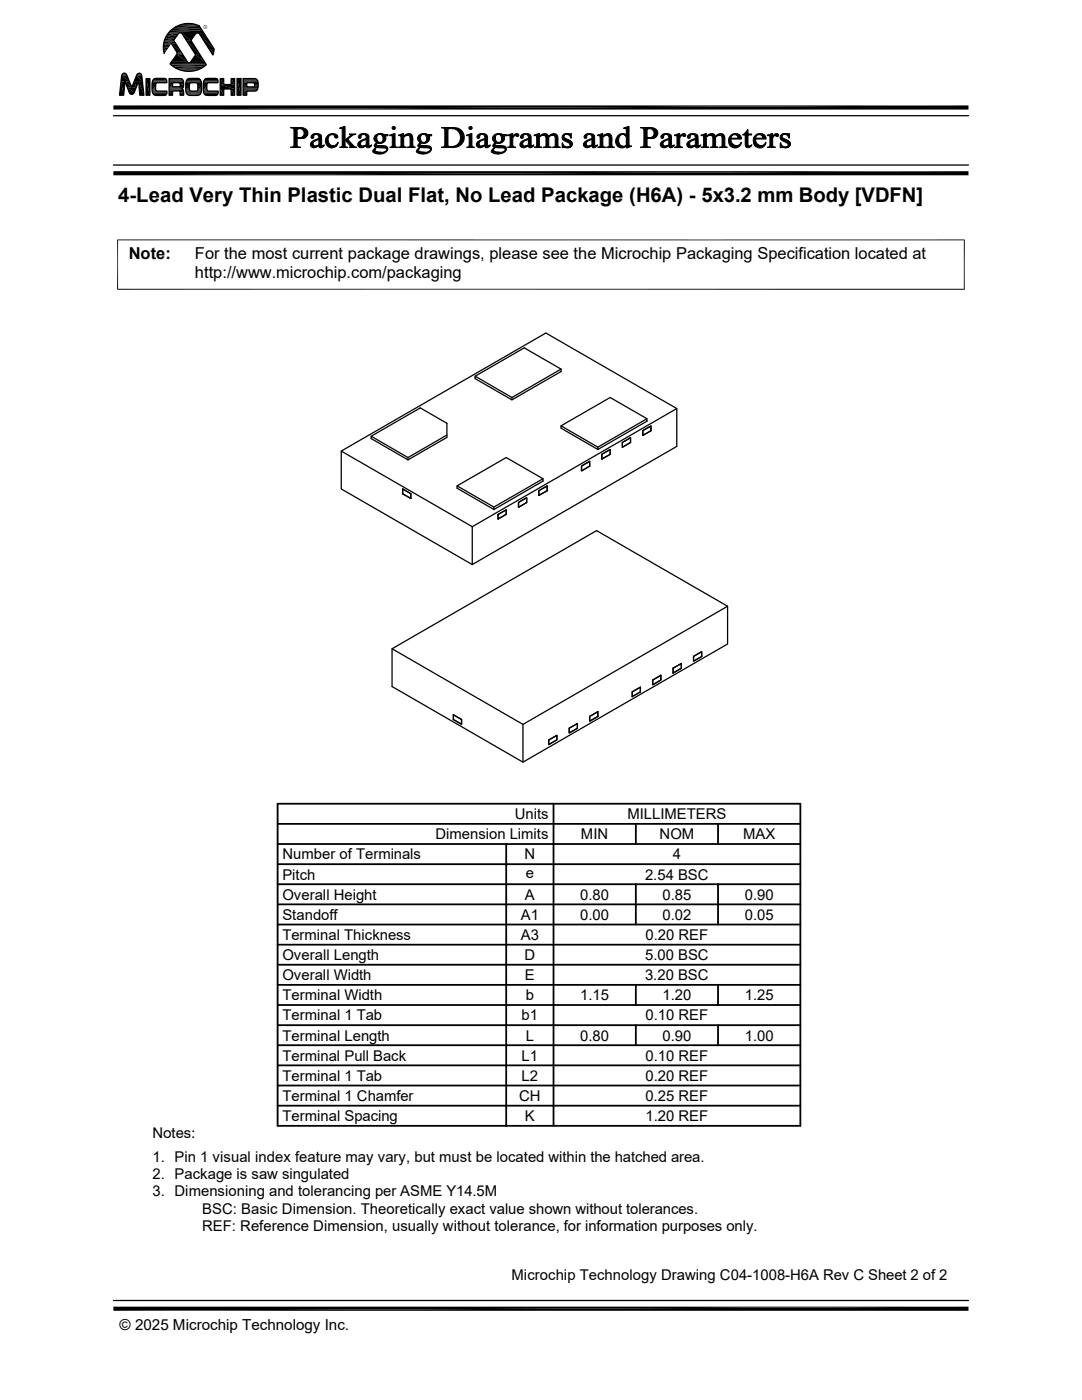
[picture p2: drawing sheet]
<svg xmlns="http://www.w3.org/2000/svg" width="216mm" height="279mm" viewBox="0 0 216 279" stroke-linecap="round" stroke-linejoin="round" font-family="sans-serif">
<g fill="none" stroke="#000" stroke-width=".25">
<path d="M24.4 14.8a.51 .51 0 0 1 .9 .2l1 2.4 1-2.4a.51 .51 0 0 1 .5-.4 .51 .51 0 0 1 .5 .4l.4 4h-.8l-.2-2.8-.9 2.3-.5 .3-.5-.3-.9-2.3-.2 2.8h-.8zM29.1 15.7h.8v3.3h-.8zM30.7 15.8l.4-.2h1.6a.6 .6 0 0 1 .6 .9l-2.1 .1-.1 .4 .1 1.1 2.1 .1v.5l-.3 .3h-1.7a.94 .94 0 0 1-1-1.2l.1-1.3zM33.7 15.7h2.3a.67 .67 0 0 1 .6 .8l-.1 1-.3 .2a.61 .61 0 0 1 .4 .7v.6h-.7l-.1-.8h-1.4v.8h-.7zM34.2 8.7l1.1 1.7v.3l-1.4 2a5.3 5.3 0 0 0 7.3 .2l-3.1-4.8 1-1.4 .2-.2 .3 .1 2.9 4.4 .2-1.2-2.9-4.7a4.9 4.9 0 0 0-5.3 .6 4.9 4.9 0 0 0-1.7 5M34.4 16.5h1.4l.1 .2v.5l-.1 .1h-1.4zM35 5.3h4.9M35.1 13.8h5.1M35.7 6.6l.4-.1 .2 .2 2.7 4.2-1.1 1.6h-.3l-.2-.2-2.8-4.3zM37.3 15.9l.6-.3h1.5a.95 .95 0 0 1 .8 1.2v1a.95 .95 0 0 1-1 1.3 2.26 2.26 0 0 1-1.8-.3 3.6 3.6 0 0 1-.1-2.9zM37.9 16.7l.3-.2 1.1 .1 .2 .4-.1 1-.2 .2-1.3-.1-.1-.4zM40.9 15.8l.4-.2 1.9 .1 .2 .1 .1 .4v.3h-1.8l-.3 .2-.1 .3v1l.3 .2h1.9l-.1 .7-.4 .2-1.7-.1a.99 .99 0 0 1-.7-1.2 2.82 2.82 0 0 1 .2-1.9z"/>
<path d="M43.9 15.7h.7v1.2h1.5v-1.2h.7v3.3h-.7v-1.2h-1.5v1.2h-.7zM47.3 15.7h.8v3.3h-.8zM47.3 15.7h.8M48.5 15.7h2.3a1.23 1.23 0 0 1 .7 1.7l-.3 .7-2 .1v.8h-.7zM49.2 16.5h1.5l.1 .6-.1 .2h-1.5zM22.6 32.9h170.7M22.6 23.1h170.7M94.8 75.1l9.8-5.7 7.4 4.3v.4l-9.8 5.7-7.4-4.2v-.5l7.4 4.2M112 73.7l-9.8 5.6v.5M74.1 87.1l9.8-5.7 5.3 3.1v2.8l-7.8 4.5-7.3-4.3v-.4l7.3 4.2v.5M80.3 97.6l1.7 .9v1M80.3 97.6v1l1.7 .9"/>
<path d="M89.2 86.8l-7.8 4.5M91.2 97l9.8-5.7 7.4 4.2v.5l-9.8 5.7-7.4-4.3zM91.2 97l7.4 4.2v.5M107.5 97.9l1.7-.9v.9l-1.7 1zM108.4 95.5l-9.8 5.7M112 85l9.8-5.7 7.3 4.3v.5l-9.8 5.6-7.3-4.3zM112 85l7.3 4.2v.5M116 93l1.7-.9v.9l-1.7 1zM121.8 90.7v-1l-1.7 1v.9M121.8 90.7l-1.7 .9M124.2 88.3l1.6-.9v.9l-1.6 1zM128.3 85.9l1.6-.9v1l-1.6 .9z"/>
<path d="M129.1 83.6l-9.8 5.6M135 81.5l-40.8 23.6v7.6l40.8-23.6v-7.6l-26.1-15-40.8 23.5M94.2 105.1l-26.1-15.1v7.6l26.1 15.1M101 102.6l-1.6 1v-.9M101 102.6v-.9l-1.6 1M103.5 100.3l1.6-1v1l-1.6 .9zM78.2 129.5l40.8-23.6 26.2 15.1v7.5l-40.8 23.6M126.2 138.1l1.6-1v1l-1.6 .9zM130.2 135.7l1.7-.9v.9l-1.7 1zM134.3 133.4l1.7-1v1l-1.7 .9zM138.4 131l1.6-1v1l-1.6 1zM145.2 121l-40.8 23.6v7.5l-26.2-15.1v-7.5l26.2 15.1"/>
<path d="M90.5 143.6l1.6 .9v-.9M92.1 143.6l-1.6-1v1M109.5 147.7l1.6-1v1l-1.6 .9zM113.6 145.3l1.6-.9v1l-1.6 .9zM117.7 143l1.6-1v1l-1.6 .9zM22.6 259.5h170.7"/>
</g>
<g fill="none" stroke="#000" stroke-width=".2">
<path d="M30.4 16.5h2.9M30.4 18.2h2.9M30.4 18.3h2.9M30.4 16.4h2.9M30.4 16.2h2.9M30.4 16.3h2.9M30.4 18.4h2.9M30.4 18.5h2.9M30.5 18.6h2.8M30.5 16.1h2.8M30.5 18.7h2.8M30.5 16h2.8"/>
<path d="M30.6 15.9h2.6M30.6 18.8h2.6M30.7 15.8h2.5M30.7 18.9h2.5M30.7 15.8h2.4M30.8 19h2.3M30.8 15.7h2.3M30.9 15.7h2.1M30.9 19h2.1M33.5 6.6h2.2M33.6 6.6h2.1M33.7 15.7h2.6"/>
<path d="M33.7 15.8h2.7M33.7 15.9h2.8M33.7 16h2.9M33.7 17.4h2.9M33.7 17.5h2.8M33.7 17.6h2.8M33.7 17.6h2.7M33.7 17.7h2.6M33.7 17.7h2.7M33.7 17.8h2.8M33.7 17.9h2.9M33.7 18h2.9"/>
<path d="M33.7 18.1h2.9M33.9 12.8h7.2M34 12.8h7.1M34 12.9h7.2M34.1 12.5h6.8M34.1 12.5h3.5M34.1 12.4h3.4M34.5 13.3h6.2M35.1 13.6h5.1M35.5 5.1h4.3M35.5 5h4.2M36 4.9h3.2"/>
<path d="M36.1 4.8h3M36.1 6.6h3.2M36.2 6.7h3M36.3 6.7h2.8M36.3 14.1h2.7M37.1 18.2h3.1M37.1 16.4h3.1M37.1 16.5h3.1M37.1 18.4h3.1M37.1 16.2h3M37.1 18.5h3M37.2 18.6h2.9"/>
<path d="M37.2 16h2.9M37.3 18.7h2.7M37.3 15.9h2.7M37.3 15.8h2.7M37.3 18.8h2.6M37.4 18.9h2.5M37.5 15.8h2.3M37.5 15.7h2.3M37.5 19h2.3M37.6 19h2M37.8 12.5h3.1M37.9 12.4h3"/>
<path d="M40.6 16.5h2.9M40.6 18.2h2.9M40.6 16.4h2.9M40.6 18.3h2.9M40.6 18.4h2.9M40.6 16.2h2.9M40.6 16.3h2.9M40.6 18.5h2.9M40.6 6.5l-7 .1M40.7 18.6h2.8M40.7 16.1h2.8M40.7 18.7h2.8"/>
<path d="M40.7 16h2.8M40.8 15.9h2.7M40.8 18.8h2.7M40.9 15.8h2.5M40.9 18.9h2.5M41 19h2.3M41 15.7h2.3M41.1 15.7h2.1M41.1 19h2.1M48.5 15.7h2.3M48.5 15.7h2.5M48.5 15.8h2.6"/>
<path d="M48.5 15.8h2.7M48.5 15.9h2.8M48.5 16h2.9M48.5 16.2h3M48.5 16.5h3M48.5 17.4h3M48.5 17.7h3M48.5 17.9h2.9M48.5 18h2.8M48.5 18.1h2.7M48.5 18.2h2.6M23.4 57.7h169.1"/>
<path d="M23.4 47.9h169.1M23.5 47.8v10M192.4 47.8v10"/>
</g>
<g fill="#000" stroke="#000" stroke-width=".2">
<path d="M67.8 25.6h.3zM93.1 27l.3 .1zM139.9 27l.2 .1z"/>
<path d="M58.6 25.7h1.1h-.4v1.7l1.6 .1-1.6 .1v1.4a.49 .49 0 0 0 .6 .3v.1h-1.9v-.1a.46 .46 0 0 0 .5 0 .46 .46 0 0 0 .2-.4z" fill-rule="evenodd"/>
<path d="M58 25.4h1.7a1.36 1.36 0 0 1 1.7 1.5l-.5 .6h-1.1a.89 .89 0 0 0 .9-.9 .89 .89 0 0 0-.9-.9h-1.2z" fill-rule="evenodd"/>
<path d="M59.3 27.6h1.4z" fill-rule="evenodd"/>
<path d="M62.3 26.9l.8-.1a.45 .45 0 0 0-.5 .7l-.4 .1a.48 .48 0 0 1 .1-.7z" fill-rule="evenodd"/>
<path d="M62 28.5a1.69 1.69 0 0 1 1.6-.7 1.07 1.07 0 0 0-1.1 1l.3 .3 .7 .1a.85 .85 0 0 1-.9 .3 .85 .85 0 0 1-.7-.7z" fill-rule="evenodd"/>
<path d="M62.4 26.8l.5-.1a.98 .98 0 0 1 1.3 1.1v1.2l.4 .2a.49 .49 0 0 1-.5 .3 .49 .49 0 0 1-.5-.4l-.2-.1 .2-.1v-1.1h-.5l.5-.3a.56 .56 0 0 0-.5-.7z" fill-rule="evenodd"/>
<path d="M62.9 29.2l.7-.1z" fill-rule="evenodd"/>
<path d="M64.3 29.1l.4-.2-.1 .3z" fill-rule="evenodd"/>
<path d="M65.6 26.9h.7a1.13 1.13 0 0 0-.8 1.1 1.13 1.13 0 0 0 1 1.1h.7a1.37 1.37 0 0 1-2.1-.2 1.37 1.37 0 0 1 .5-2z" fill-rule="evenodd"/>
<path d="M65.7 26.8l.5-.1a.92 .92 0 0 1 1.2 .7l-.5 .1-.3-.5z" fill-rule="evenodd"/>
<path d="M66.5 29.1l.4-.1 .6-.6-.3 .7z" fill-rule="evenodd"/>
<path d="M67.8 25.6l1.1-.4v3.9l.4 .3h-1.5l.3-.1 .2-.3v-3.2l-.1-.1z" fill-rule="evenodd"/>
<path d="M69.7 26.7h1.3l-.1 .1a2.42 2.42 0 0 0-1.5 1l1.1 1.3 .7 .3h-1.5l.2-.3-1-1.2 1-.8z" fill-rule="evenodd"/>
<path d="M71.8 26.9l.7-.1a.55 .55 0 0 0-.5 .8h-.4a.45 .45 0 0 1 .2-.7z" fill-rule="evenodd"/>
<path d="M71.5 28.5a1.69 1.69 0 0 1 1.6-.7l-.4 .2a.99 .99 0 0 0-.7 .9l.4 .3h.5a.86 .86 0 0 1-.9 .3 .86 .86 0 0 1-.6-.7z" fill-rule="evenodd"/>
<path d="M71.9 26.8l.2-.1a1.3 1.3 0 0 1 1.5 .5v1.8l.4 .2a.5 .5 0 0 1-.5 .3 .5 .5 0 0 1-.4-.4l-.2-.1 .2-.1v-1.1h-.5a.49 .49 0 0 0 .5-.5 .49 .49 0 0 0-.6-.5z" fill-rule="evenodd"/>
<path d="M72.4 29.2l.7-.1z" fill-rule="evenodd"/>
<path d="M73.8 29.1l.3-.2-.1 .3z" fill-rule="evenodd"/>
<path d="M74.6 29.7l.4-.3h.2a.47 .47 0 0 0-.2 .8l1 .2h-1.5a.43 .43 0 0 1 .1-.7z" fill-rule="evenodd"/>
<path d="M74.9 27a1.54 1.54 0 0 1 1.6-.2h-.7a.84 .84 0 0 0-.6 .8 .84 .84 0 0 0 .7 .8h.6l-1.1 .1-.3 .3a.99 .99 0 0 0 1 .3h.3a.73 .73 0 0 1 .9 .4 .73 .73 0 0 1-.4 .9 2.4 2.4 0 0 1-2.4 0h1.5a.86 .86 0 0 0 1.1-.7l-.3-.2-1.8-.1a.36 .36 0 0 1-.3-.2 .36 .36 0 0 1 .1-.4l.4-.3a.89 .89 0 0 1-.3-1.5z" fill-rule="evenodd"/>
<path d="M75.4 28.5h1z" fill-rule="evenodd"/>
<path d="M75.8 26.8l1.6 .1v.2h-.6a.85 .85 0 0 1-.3 1.3h-.6a.85 .85 0 0 0 .5-.8 .85 .85 0 0 0-.6-.8z" fill-rule="evenodd"/>
<path d="M77.8 27l.2 .1z" fill-rule="evenodd"/>
<path d="M77.8 27l1-.4v2.5l.5 .3h-1.5l.5-.3v-1.7l-.1-.3z" fill-rule="evenodd"/>
<path d="M79.5 27l.3 .1z" fill-rule="evenodd"/>
<path d="M79.5 27l1.1-.4v.6h-.6z" fill-rule="evenodd"/>
<path d="M80 27.2h.6l.2-.2h.5l-.7 .4v1.7l.5 .3h-1.6l.5-.4z" fill-rule="evenodd"/>
<path d="M80.8 27a.87 .87 0 0 1 .9-.3 .87 .87 0 0 1 .7 .7v1.5l.1 .4 .3 .1h-1.5v-.1a.4 .4 0 0 0 .4-.1 .4 .4 0 0 0 .1-.4v-1.1a.54 .54 0 0 0-.5-.7z" fill-rule="evenodd"/>
<path d="M83.3 29.7l.4-.3h.2l-.4 .5a.99 .99 0 0 0 1.2 .5h-1.5a.44 .44 0 0 1 .1-.7z" fill-rule="evenodd"/>
<path d="M83.6 27a1.54 1.54 0 0 1 1.6-.2h-.7a.85 .85 0 0 0-.6 .8 .85 .85 0 0 0 .7 .8h.6l-1.1 .1-.3 .3a.96 .96 0 0 0 1.1 .3 .87 .87 0 0 1 1.2 .8 2.12 2.12 0 0 1-2.9 .5 4.4 4.4 0 0 0 2.5-.2l.2-.5-.3-.1-1.5-.1a.51 .51 0 0 1-.7-.3 .51 .51 0 0 1 .4-.7h.1a.88 .88 0 0 1-.3-1.5z" fill-rule="evenodd"/>
<path d="M84.1 28.5h1z" fill-rule="evenodd"/>
<path d="M84.5 26.8l1.6 .1v.2h-.6a.82 .82 0 0 1-.3 1.3h-.6a.85 .85 0 0 0 .5-.8 .85 .85 0 0 0-.6-.8z" fill-rule="evenodd"/>
<path d="M88.1 25.4l2.5 .1 .9 .1-2.1 .1v3.4l2 .2-1 .1h-2.3v-.1h.4l.2-.3 .1-2.9a.49 .49 0 0 0-.2-.5 .49 .49 0 0 0-.5-.1z" fill-rule="evenodd"/>
<path d="M90.1 25.7l1.4-.1a1.95 1.95 0 0 1 1.2 1.9 1.95 1.95 0 0 1-1.3 1.8l-1.3-.1a1.79 1.79 0 0 0 1.8-1.8 1.79 1.79 0 0 0-1.8-1.7z" fill-rule="evenodd"/>
<path d="M93.1 27l1.1-.4v2.2a.39 .39 0 0 0 .4 .5v.1h-1.4v-.1a.39 .39 0 0 0 .4-.5v-1.5l-.1-.2z" fill-rule="evenodd"/>
<path d="M95.4 26.9l.8-.1-.2 .1a.48 .48 0 0 0-.3 .6l-.4 .1a.46 .46 0 0 1 .1-.7z" fill-rule="evenodd"/>
<path d="M95.2 28.5a1.67 1.67 0 0 1 1.5-.7l-.3 .2a.67 .67 0 0 0-.7 .3 .67 .67 0 0 0 0 .7l.9 .2a.85 .85 0 0 1-.9 .3 .85 .85 0 0 1-.7-.7z" fill-rule="evenodd"/>
<path d="M95.5 26.8h.2a1.34 1.34 0 0 1 1.5 .4l.1 1.9 .4 .1-.6 .3-.2-.1-.2-.3-.2-.1 .2-.1v-1.1h-.4l.4-.3a.55 .55 0 0 0-.5-.7z" fill-rule="evenodd"/>
<path d="M96.1 29.2l.6-.1z" fill-rule="evenodd"/>
<path d="M97.5 29.1l.3-.2-.1 .3z" fill-rule="evenodd"/>
<path d="M98.3 29.8l.3-.4h.2a.5 .5 0 0 0-.3 .7 .5 .5 0 0 0 .7 .3h.5h-1.6l-.1-.2z" fill-rule="evenodd"/>
<path d="M98.6 27a1.56 1.56 0 0 1 1.5-.2h-.7a.84 .84 0 0 0-.6 .8 .84 .84 0 0 0 .6 .8h.7l-1.1 .1-.2 .3a.95 .95 0 0 0 1 .3 .87 .87 0 0 1 1.2 .8 2.12 2.12 0 0 1-2.9 .5 4.5 4.5 0 0 0 2.5-.2l.2-.5-.3-.1-1.4-.1a.51 .51 0 0 1-.8-.3 .51 .51 0 0 1 .5-.7 .89 .89 0 0 1-.2-1.5z" fill-rule="evenodd"/>
<path d="M99 28.5h1z" fill-rule="evenodd"/>
<path d="M99.4 26.8l1.7 .1-.1 .2h-.5a.83 .83 0 0 1-.4 1.3h-.6a.85 .85 0 0 0 .6-.8 .85 .85 0 0 0-.7-.8z" fill-rule="evenodd"/>
<path d="M101.3 27l.2 .1z" fill-rule="evenodd"/>
<path d="M101.3 27l1-.4v.7h.2l-.2 .2 .1 1.6 .5 .3h-1.6l.5-.3v-1.3l-.1-.7z" fill-rule="evenodd"/>
<path d="M102.5 27l.3 .1-.5 .2z" fill-rule="evenodd"/>
<path d="M102.6 26.9a.47 .47 0 0 1 .5-.3 .47 .47 0 0 1 .4 .5 .51 .51 0 0 1-.7 0l-.3-.1z" fill-rule="evenodd"/>
<path d="M104.1 26.9l.8-.1-.2 .1a.48 .48 0 0 0-.3 .6l-.4 .1a.46 .46 0 0 1 .1-.7z" fill-rule="evenodd"/>
<path d="M103.9 28.5a1.67 1.67 0 0 1 1.5-.7l-.3 .2a.67 .67 0 0 0-.7 .3 .67 .67 0 0 0 0 .7l.9 .2a.85 .85 0 0 1-.9 .3 .85 .85 0 0 1-.7-.7z" fill-rule="evenodd"/>
<path d="M104.2 26.8l.3-.1a1.13 1.13 0 0 1 1.5 .7v1.6l.4 .2-.6 .3-.2-.1-.2-.3-.2-.1 .2-.1v-1.1h-.4l.4-.3a.55 .55 0 0 0-.5-.7z" fill-rule="evenodd"/>
<path d="M104.8 29.2l.6-.1z" fill-rule="evenodd"/>
<path d="M106.2 29.1l.3-.2-.1 .3z" fill-rule="evenodd"/>
<path d="M106.6 27l.2 .1z" fill-rule="evenodd"/>
<path d="M106.6 27l1-.4v.6l-.5 .1-.1-.2z" fill-rule="evenodd"/>
<path d="M107.1 27.3l.5-.1 .3-.2h.5l-.8 .4 .1 1.7 .4 .3h-1.5l.5-.3z" fill-rule="evenodd"/>
<path d="M108 26.9a.88 .88 0 0 1 1.5 .3l.1 .1-.1 .1v1.7l.5 .3h-1.6l.5-.3v-1.4a.54 .54 0 0 0-.4-.7h-.6z" fill-rule="evenodd"/>
<path d="M109.5 27.2l.3-.3 .5 .1z" fill-rule="evenodd"/>
<path d="M109.8 26.9a.88 .88 0 0 1 1-.2 .88 .88 0 0 1 .5 .9l.1 1.5 .4 .3h-1.5l.5-.3v-1.4a.53 .53 0 0 0-.5-.7z" fill-rule="evenodd"/>
<path d="M112.2 28.5a1.44 1.44 0 0 0 1.6 .9l-1.6 .1z" fill-rule="evenodd"/>
<path d="M112.4 26.9l.7-.1a.4 .4 0 0 0-.5 .3 .4 .4 0 0 0 .2 .5l1 .5a.72 .72 0 0 1 .4 .6 .72 .72 0 0 1-.4 .7h-.6a.46 .46 0 0 0 .6-.4 .46 .46 0 0 0-.5-.6h-.1a.97 .97 0 0 1-.8-1.5z" fill-rule="evenodd"/>
<path d="M112.5 26.8l.6-.2 .6 .2z" fill-rule="evenodd"/>
<path d="M112.4 29.4h1.4l-.5 .1z" fill-rule="evenodd"/>
<path d="M112.5 26.8l1.5-.2v1l-.2-.2a.73 .73 0 0 0-.7-.6z" fill-rule="evenodd"/>
<path d="M116.8 26.9l.7-.1-.1 .1a.48 .48 0 0 0-.3 .6l-.3 .1-.3-.1z" fill-rule="evenodd"/>
<path d="M116.5 28.5a1.66 1.66 0 0 1 1.6-.7 1.18 1.18 0 0 0-1.1 1.1l.5 .3h.4a.85 .85 0 0 1-.8 .3 .85 .85 0 0 1-.7-.7z" fill-rule="evenodd"/>
<path d="M116.9 26.8l.2-.1a1.13 1.13 0 0 1 1.6 .7v1.6l.4 .2-.3 .2h-.5l-.2-.3-.2-.1 .2-.1v-1.1h-.5a.5 .5 0 0 0 .6-.5 .5 .5 0 0 0-.7-.5z" fill-rule="evenodd"/>
<path d="M117.5 29.2l.6-.1z" fill-rule="evenodd"/>
<path d="M118.8 29.1l.4-.2-.1 .3z" fill-rule="evenodd"/>
<path d="M119.2 27l.3 .1z" fill-rule="evenodd"/>
<path d="M119.2 27l1.1-.4v.6h-.6v-.1z" fill-rule="evenodd"/>
<path d="M119.7 27.2h.6l.2-.2h.6l-.8 .4v1.4a.4 .4 0 0 0 .1 .4 .4 .4 0 0 0 .4 .1v.1h-1.5v-.1a.39 .39 0 0 0 .5-.5z" fill-rule="evenodd"/>
<path d="M120.5 27a.88 .88 0 0 1 .9-.3 .88 .88 0 0 1 .7 .7v1.5l.1 .4 .4 .1h-1.5v-.1a.39 .39 0 0 0 .4-.1 .39 .39 0 0 0 .1-.4l-.1-1.5-.4-.3z" fill-rule="evenodd"/>
<path d="M123.2 27.2l.4-.4h.7a1.24 1.24 0 0 0-.9 1.3 1.24 1.24 0 0 0 1 1.1h-1.1a1.47 1.47 0 0 1-.1-2z" fill-rule="evenodd"/>
<path d="M123.6 26.8l.7-.2 .7 .3z" fill-rule="evenodd"/>
<path d="M124.5 25.6h.2z" fill-rule="evenodd"/>
<path d="M124.5 25.6l1-.4v3.5l.3 .4h-.8a1.22 1.22 0 0 1-1.7 .1h1.1l.6-.3-.1-1.5-.3-.5h.4v-1l-.1-.2z" fill-rule="evenodd"/>
<path d="M125 29.1h1v.1l-1 .3z" fill-rule="evenodd"/>
<path d="M128.4 25.7h1.1h-.4v1.7l1.6 .1-1.6 .1v1.4a.48 .48 0 0 0 .7 .3v.1h-2v-.1a.47 .47 0 0 0 .7-.4z" fill-rule="evenodd"/>
<path d="M127.8 25.4h1.7a1.34 1.34 0 0 1 1.7 1.5l-.5 .6h-1a.89 .89 0 0 0 .8-.9 .89 .89 0 0 0-.8-.9h-1.3z" fill-rule="evenodd"/>
<path d="M129.1 27.6h1.4z" fill-rule="evenodd"/>
<path d="M132.2 26.9l.7-.1a.55 .55 0 0 0-.5 .8h-.4a.45 .45 0 0 1 .2-.7z" fill-rule="evenodd"/>
<path d="M131.9 28.5a1.71 1.71 0 0 1 1.6-.7 1.03 1.03 0 0 0-1.1 1.1l.3 .2 .6 .1a.86 .86 0 0 1-.9 .3 .86 .86 0 0 1-.7-.7z" fill-rule="evenodd"/>
<path d="M132.2 26.8l.5-.1a.96 .96 0 0 1 1.3 1.1v1.2l.4 .2a.48 .48 0 0 1-.5 .3 .48 .48 0 0 1-.4-.4l-.3-.1 .3-.1v-1.1h-.5a.48 .48 0 0 0 .5-.4 .48 .48 0 0 0-.4-.5z" fill-rule="evenodd"/>
<path d="M132.8 29.2l.7-.1z" fill-rule="evenodd"/>
<path d="M134.2 29.1l.3-.2-.1 .3z" fill-rule="evenodd"/>
<path d="M134.6 27l.2 .1z" fill-rule="evenodd"/>
<path d="M134.6 27l1-.4v.7h.2l-.2 .2v1.5l.2 .3 .4 .1h-1.6l.5-.4v-1.7l-.1-.2z" fill-rule="evenodd"/>
<path d="M135.8 27l.3 .1-.5 .2z" fill-rule="evenodd"/>
<path d="M136 26.8h.1a.36 .36 0 0 1 .6-.1 .36 .36 0 0 1-.2 .6l-.7-.3z" fill-rule="evenodd"/>
<path d="M137.3 27l.2-.2h.7a.45 .45 0 0 0-.5 .7 .32 .32 0 0 1-.5 0 .32 .32 0 0 1 .1-.5z" fill-rule="evenodd"/>
<path d="M137.2 28.5a1.7 1.7 0 0 1 1.5-.7 1.08 1.08 0 0 0-1.1 1l.4 .3 .6 .1a.86 .86 0 0 1-.9 .3 .86 .86 0 0 1-.7-.7z" fill-rule="evenodd"/>
<path d="M137.5 26.8l.5-.1a.98 .98 0 0 1 1.3 1.1v1.2l.4 .2a.49 .49 0 0 1-.5 .3 .49 .49 0 0 1-.5-.4l-.2-.1 .2-.1v-1.1h-.4l.4-.3a.56 .56 0 0 0-.5-.7z" fill-rule="evenodd"/>
<path d="M138.1 29.2l.6-.1z" fill-rule="evenodd"/>
<path d="M139.4 29.1l.4-.2-.1 .3z" fill-rule="evenodd"/>
<path d="M139.9 27l1-.4v.6l-.5 .1-.1-.2z" fill-rule="evenodd"/>
<path d="M140.4 27.3l.5-.1 .3-.2h.5l-.8 .4 .1 1.7 .4 .3h-1.5l.5-.3z" fill-rule="evenodd"/>
<path d="M141.2 27a.9 .9 0 0 1 1.6 .2l.1 .1-.1 .1v1.7l.5 .3h-1.5l.1-.1a.37 .37 0 0 0 .3-.5v-1.5l-.4-.3z" fill-rule="evenodd"/>
<path d="M142.9 27.1l.2-.2 .5 .1-.7 .3-.1-.1z" fill-rule="evenodd"/>
<path d="M143.1 26.9h.1a.87 .87 0 0 1 1.4 .5l.1 1.7 .4 .3h-1.5l.5-.3v-1.6a.46 .46 0 0 0-.5-.5z" fill-rule="evenodd"/>
<path d="M145.8 27.1l.3-.3 .5 .1a.76 .76 0 0 0-.7 .7h-.5z" fill-rule="evenodd"/>
<path d="M146.1 26.8l.2-.1a1.26 1.26 0 0 1 1.7 1h-2.1v.2a1.13 1.13 0 0 0 1.1 1.1l-1.3 .1-.3-.7v-.7l.5-.1h1.4l-.1-.2a.62 .62 0 0 0-.6-.5z" fill-rule="evenodd"/>
<path d="M145.7 29.1l1.3-.1a.88 .88 0 0 0 .8-.6l.2 .1a1.29 1.29 0 0 1-1 1 1.29 1.29 0 0 1-1.3-.4z" fill-rule="evenodd"/>
<path d="M149.1 25.8h.1v.9h.8v.2h-.8v2l.3 .2-.7 .1-.1-2.3h-.5v-.1l.6-.3z" fill-rule="evenodd"/>
<path d="M148.8 29.2l.9-.1 .4-.2-.1 .1a.7 .7 0 0 1-1.2 .2z" fill-rule="evenodd"/>
<path d="M150.7 27.1l.3-.3 .5 .1a.75 .75 0 0 0-.7 .7h-.4z" fill-rule="evenodd"/>
<path d="M151 26.8a1.25 1.25 0 0 1 1.9 .9h-2.1v.2a1.12 1.12 0 0 0 1.1 1.1l-1.3 .1-.3-.7v-.7l.5-.1h1.4v-.2a.65 .65 0 0 0-.7-.5z" fill-rule="evenodd"/>
<path d="M150.6 29.1l1.3-.1a.87 .87 0 0 0 .9-.6l.1 .1a1.28 1.28 0 0 1-1 1 1.28 1.28 0 0 1-1.3-.4z" fill-rule="evenodd"/>
<path d="M153.1 27l.3 .1z" fill-rule="evenodd"/>
<path d="M153.1 27l1.1-.4v.7h.1l-.1 .2v1.5l.1 .2 .4 .2h-1.6l.5-.3v-1.6l-.1-.4z" fill-rule="evenodd"/>
<path d="M154.3 27l.3 .1-.4 .2z" fill-rule="evenodd"/>
<path d="M154.5 26.8h.1a.36 .36 0 0 1 .6-.1 .36 .36 0 0 1-.1 .6l-.8-.3z" fill-rule="evenodd"/>
<path d="M155.7 28.5a1.44 1.44 0 0 0 1.6 .9l-1.6 .1z" fill-rule="evenodd"/>
<path d="M155.9 26.9l.7-.1a.4 .4 0 0 0-.5 .3 .4 .4 0 0 0 .2 .5l1 .5a.72 .72 0 0 1 .4 .6 .72 .72 0 0 1-.4 .7h-.6a.47 .47 0 0 0 .6-.5 .47 .47 0 0 0-.5-.5h-.1a.96 .96 0 0 1-.8-1.5z" fill-rule="evenodd"/>
<path d="M156 26.8l.6-.2 .6 .2z" fill-rule="evenodd"/>
<path d="M155.9 29.4h1.4l-.5 .1z" fill-rule="evenodd"/>
<path d="M156 26.8l1.5-.2v1l-.1-.2a.98 .98 0 0 0-1.4-.6z" fill-rule="evenodd"/>
<circle cx="78.6" cy="25.6" r=".32"/>
<circle cx="93.9" cy="25.6" r=".32"/>
</g>
<g fill="#000">
<path d="M24.2 16.2l.7 .1zM24.2 16.3l.5 2.7h-.8zM24.2 16.3h.7l-.2 2.7zM24.3 15.1l1.5 1.1h-1.6zM24.3 15.1h1.1l.4 1.1zM24.3 14.9l1 .1zM24.3 15l1.1 .1h-1.1zM24.3 15h1l.1 .1zM24.4 14.8l.9 .1h-1zM24.4 14.8h.8l.1 .1zM24.4 14.8h.8zM24.4 14.8l.2-.1 .6 .1z"/>
<path d="M24.6 14.7l.6 .1zM24.6 14.7h.4zM24.6 14.6l.4 .1zM24.6 14.6h.4zM24.9 16.2l.9 .1zM25 16.3l1.3 1.1h-.9zM25 16.3h.8l.5 1.1zM25.4 17.4l1.4 1.1h-1zM25.4 17.4h1.8l-.4 1.1zM25.8 18.5h1zM25.8 18.5l.9 .1h-.8zM25.8 18.5h1l-.1 .1z"/>
<path d="M25.9 18.6h.8zM25.9 18.6l.6 .2zM25.9 18.6h.8l-.2 .2zM26.1 18.8h.4zM26.1 18.8h.3zM26.2 18.8h.2zM26.8 16.2l.4 1.2h-.9zM26.8 16.2h.9l-.5 1.2zM27.2 15l1.2 1.2h-1.6zM27.2 15h1.1l.1 1.2zM27.3 15h1zM27.3 14.9l1 .1z"/>
<path d="M27.4 14.8l.8 .1h-.9zM27.4 14.8h.8v.1zM27.4 14.8h.8zM27.4 14.8l.2-.1 .6 .1zM27.6 14.7l.6 .1zM27.6 14.7h.4zM27.6 14.6l.4 .1zM27.7 16.2l1 2.8h-.8zM27.7 16.2h.7l.3 2.8zM27.6 14.6h.4zM29.1 15.7l.8 3.3h-.8zM29.1 15.7h.8v3.3z"/>
<path d="M30.3 16.7l.8 .1zM30.3 16.7h.8zM30.3 16.8h.8zM30.3 16.8l.8 .2h-.8zM30.3 16.8h.8v.2zM30.3 17l.8 .7h-.8zM30.3 17h.8v.7zM30.3 17.7l.8 .1h-.8zM30.3 17.7h.8v.1zM30.3 17.8h.8zM30.3 17.8l.8 .1zM30.3 17.9l.8 .1z"/>
<path d="M30.3 18l.8 .1zM30.4 16.5h1zM30.4 16.5h1.1zM30.4 16.5l.9 .1zM30.4 16.6h.8zM30.4 16.6h.9zM30.4 16.6l.8 .1zM30.4 16.7h.7zM30.4 16.7h.8zM30.4 18.1h.8zM30.4 18.1l.9 .1zM30.4 18.2h1z"/>
<path d="M31 19h1.8zM31 19h2zM31 15.7h2zM31.1 15.7h1.9zM31.1 19l1.7 .1zM31.1 19h1.7zM31.1 19.1h1.4zM31.1 19.1h1.7zM31.1 15.7h1.8zM31.1 15.6l1.8 .1zM32.6 9.5l.6 .6h-.6zM32.6 9.5h1l-.4 .6z"/>
<path d="M32.6 8.9l1 .6h-1zM32.6 8.9h1.5l-.5 .6zM32.6 10.1l.2 .6zM32.6 10.1h.6l-.4 .6zM32.7 8.7l1.4 .2h-1.5zM32.7 8.7h1.5l-.1 .2zM32.8 8h1.8l.2 .3zM33 7.7l1.6 .3h-1.8zM33 7.7h1.9l-.3 .3zM33.2 7.1l1.7 .6h-1.9zM33.2 7.1h2.1l-.4 .6zM33.7 16.5l.7 .8h-.7z"/>
<path d="M33.7 16.5h.7v.8zM33.7 18.2l.7 .8h-.7zM33.7 18.2h.7v.8zM34.2 8.7l1.9 1.7h-.8zM34.2 8.7h.9l1 1.7zM35.3 10.4l.9 .1h-.9zM35.3 10.4h.8l.1 .1zM35.3 10.9l2.1 1.4h-3.2zM35.3 10.9h1.1l1 1.4zM35.3 10.5l1 .2h-1zM35.3 10.5h.9l.1 .2zM35.3 10.7l1.1 .2h-1.1z"/>
<path d="M35.3 10.7h1l.1 .2zM35.7 16.5h.9zM35.7 18.2h.9zM35.8 16.5h.8zM35.7 17.3h.9zM35.8 17.3h.8zM35.8 18.2h.8zM35.8 16.5l.8 .1zM35.8 16.6h.8zM35.9 17.3h.7zM35.9 18.2l.7 .1zM35.9 16.6h.7z"/>
<path d="M35.9 18.3l.7 .1zM35.9 16.6l.7 .1zM35.9 17.2l.7 .1zM35.9 18.4h.7zM35.9 18.4l.7 .1zM35.9 16.7h.7zM35.9 16.7l.7 .1zM35.9 17.1l.7 .1zM35.9 17.2h.7zM35.9 18.5l.7 .5h-.7zM35.9 18.5h.7v.5zM36 16.8h.6z"/>
<path d="M36 16.8l.6 .2h-.6zM36 16.8h.6v.2zM36 17l.6 .1zM36 17.1h.6zM35.9 17.1h.7zM36.3 6.7l1.8 1.4h-.9zM36.3 6.7h2.8l-1 1.4zM36.3 14.1l2 .1zM36.7 4.8h1.9zM37 14.2h1.3zM37.1 16.8h.7zM37.1 16.8l.7 .2h-.7z"/>
<path d="M37.1 16.8h.7v.2zM37.1 17l.7 .7h-.7zM37.1 17h.7v.7zM37.1 17.7l.7 .1h-.7zM37.1 17.7h.7v.1zM37.1 17.8h.7zM37.1 17.8l.7 .1zM37.1 17.9l.7 .1zM37.1 16.6h.9zM37.1 16.6h.8zM37.1 16.6l.8 .1zM37.1 16.7h.7z"/>
<path d="M37.1 16.7h.8zM37.1 16.7l.7 .1zM37.1 18l.8 .1zM37.1 18.1h.8zM37.1 18.1h.9zM37.1 18.1l.9 .1zM37.1 18.2h1zM37.1 16.5h1zM37.1 16.5h1.1zM37.2 8.1l2.7 2.8h-.9zM37.2 8.1h.9l1.8 2.8zM36.7 4.8h1.8z"/>
<path d="M37.3 4.7l1.2 .1zM37.3 4.7h.7zM37.6 19h1.9zM37.7 15.7h1.9zM37.8 19l1.4 .1zM37.8 19h1.7zM37.9 15.6l1.7 .1zM39 10.9l1.8 1.5h-2.8zM39 10.9h.9l.9 1.5zM39.1 16.5h1.1zM39.2 16.5l1 .1zM39.2 16.6h1z"/>
<path d="M39.2 18.2h1zM39.3 18.2h.9zM39.3 16.6h.9zM39.3 18.1l.9 .1zM39.3 6.5h1.3zM39.3 16.6l.9 .1zM39.3 18.1h.9zM39.4 16.7h.8zM39.4 18.1h.8zM39.4 16.7l.8 .1zM39.4 16.8h.8zM39.4 18l.8 .1z"/>
<path d="M39.5 16.8l.7 .2h-.7zM39.5 16.8h.7v.2zM39.5 17.8h.7zM39.5 17.8l.7 .1zM39.5 17.9l.7 .1zM39.5 17.9h.7zM39.5 17l.7 .7h-.7zM39.5 17h.7v.7zM39.5 17.7l.7 .1h-.7zM39.5 17.7h.7v.1zM39.5 6.5l1.2 .1zM39.6 6.6l1.2 .1h-1z"/>
<path d="M39.6 6.6h1.1l.1 .1zM39.8 6.7l2.9 3.1h-1zM39.8 6.7h1l1.9 3.1zM40.6 16.6l.8 .1zM40.6 16.6h.8zM40.6 16.7h.7zM40.6 16.7h.8zM40.6 16.7l.7 .1zM40.6 16.8h.7zM40.6 16.8l.7 .2h-.7zM40.6 16.8h.7v.2zM40.6 17l.7 .7h-.7z"/>
<path d="M40.6 17h.7v.7zM40.6 17.7l.7 .1h-.7zM40.6 17.7h.7v.1zM40.6 17.8h.7zM40.6 17.8l.7 .1zM40.6 17.9l.7 .1zM40.6 18l.8 .1zM40.6 18.1h.8zM40.6 16.5h1zM40.6 16.5h1.1zM40.6 16.5l.9 .1zM40.6 16.6h.9z"/>
<path d="M40.6 18.1l.9 .1zM40.6 18.2h1zM40.6 5.4v.1zM40.6 5.2v.2zM40.6 5.5l.1 .2zM40.7 5.3l-.1 .1zM40.7 5.5v.2zM40.7 5.1l-.1 .1zM40.7 5.7l.1 .1zM40.6 5.2h.1zM40.7 5.6l.1 .2zM40.7 5.1h.2z"/>
<path d="M40.9 5.7l.1 .1zM40.8 5l.2 .1zM41 5.7l.1 .1zM41 5l.1 .1zM41.1 5.7h.1zM41.1 5l.1 .2zM41.3 5.5l-.1 .1zM41.2 15.7h2zM41.2 19h1.8zM41.2 19h2zM41.2 5.6l.1-.1zM41.2 5.1l.1 .2z"/>
<path d="M41.3 5.4v.1zM41.3 15.7h1.9zM41.3 19l1.7 .1zM41.3 19h1.7zM41.3 5.3v.1zM41.3 19.1h1.4zM41.3 19.1h1.7zM41.2 5.1l.1 .1zM41.4 5.4l-.1 .1zM41.3 15.7h1.8zM41.3 15.6l1.8 .1zM41.3 5.2l.1 .2z"/>
<path d="M41.7 9.8l1 .6h-.6zM41.7 9.8h1v.6zM42.1 10.4l.4 .5zM42.1 10.4h.6l-.2 .5zM43.9 15.7l.7 1.2h-.7zM43.9 15.7h.7v1.2zM43.9 16.9l2.9 .9h-2.9zM43.9 16.9h2.9v.9zM43.9 17.8l.7 1.2h-.7zM43.9 17.8h.7v1.2zM46.1 15.7l.7 1.2h-.7zM46.1 15.7h.7v1.2z"/>
<path d="M46.1 17.8l.7 1.2h-.7zM46.1 17.8h.7v1.2zM47.3 15.7l.8 3.3h-.8zM47.3 15.7h.8v3.3zM48.5 16.5l.7 .8h-.7zM48.5 16.5h.7v.8zM48.5 18.2l.7 .8h-.7zM48.5 18.2h.7v.8zM50.5 16.5h1zM50.6 16.5h.9zM50.7 16.5l.8 .1zM50.6 17.3h.9z"/>
<path d="M50.7 17.3h.8zM50.7 16.6h.8zM50.7 16.6l.8 .1zM50.8 17.2l.7 .1zM50.8 17.2h.7zM50.8 16.7h.7zM50.8 16.7l.7 .1h-.7zM50.8 16.7h.7v.1zM50.8 16.8l.7 .3h-.7zM50.8 16.8h.7v.3zM50.8 17.1h.7zM50.8 17.1l.7 .1z"/>
<path d="M22.6 34.2h170.7l-170.7 .8zM22.6 35l170.7-.8v.8zM22.6 21h170.7l-170.7 .9zM22.6 21.9l170.7-.9v.9zM22.6 260.8h170.7l-170.7 .8zM22.6 261.6l170.7-.8v.8z"/>
</g>
<path d="M34.1 13.1h7.1M34.5 5.6h5.6" fill="none" stroke="#000" stroke-width=".34"/>
<path d="M34 5.9h6.4" fill="none" stroke="#000" stroke-width=".4"/>
<path d="M33.7 6.3h6.9" fill="none" stroke="#000" stroke-width=".38"/>
<path d="M33.2 6.9h2.4" fill="none" stroke="#000" stroke-width=".44"/>
<path d="M32.7 8.2h2.1M33.9 12.6h7.2M48.5 17.5h3" fill="none" stroke="#000" stroke-width=".23"/>
<path d="M32.7 8.5h2.4" fill="none" stroke="#000" stroke-width=".42"/>
<path d="M34.6 13.5h6.1" fill="none" stroke="#000" stroke-width=".32"/>
<path d="M33.7 16.2h2.9M33.7 16.4h2.9M35.7 14h3.9M48.5 16.3h3" fill="none" stroke="#000" stroke-width=".21"/>
<g fill="none" stroke="#000" stroke-width=".36">
<path d="M55.4 176.5h104.3M55.4 172.5h104.3M55.4 168.4h104.3M55.4 164.4h104.3M55.4 160.4h104.3v64.3h-104.3zM101 168.4v56.3M110.4 160.4v64.3M126.9 164.4v4M126.9 176.5v8M143.3 164.4v4M143.3 176.5v8M55.4 180.5h104.3"/>
<path d="M55.4 192.5h104.3M55.4 188.5h104.3M55.4 184.5h104.3M55.4 196.6h104.3M126.9 196.6v4M143.3 196.6v4M55.4 200.6h104.3M55.4 208.6h104.3M55.4 204.6h104.3M55.4 216.6h104.3M55.4 212.6h104.3M126.9 204.6v4"/>
<path d="M143.3 204.6v4M55.4 220.7h104.3"/>
</g>
<text font-size="4" x="23.6" y="40.3">4-Lead Very Thin Plastic Dual Flat, No Lead Package (H6A) - 5x3.2 mm Body [VDFN]</text>
<g font-size="3.3">
<text x="25.7" y="51.8">Note:</text>
<text x="38.9" y="51.8">For the most current package drawings, please see the Microchip Packaging Specification located at</text>
<text x="38.9" y="55.6">http://www.microchip.com/packaging</text>
</g>
<g font-size="3">
<text x="86.9" y="167.5">Dimension Limits</text>
<text x="102.7" y="163.5">Units</text>
<text x="115.9" y="167.5">MIN</text>
<text x="125.2" y="163.5">MILLIMETERS</text>
<text x="131.6" y="167.5">NOM</text>
<text x="148.3" y="167.5">MAX</text>
<text x="56.3" y="171.5">Number of Terminals</text>
<text x="104.6" y="171.5">N</text>
<text x="134.3" y="171.5">4</text>
<text x="56.3" y="179.5">Overall Height</text>
<text x="56.3" y="175.5">Pitch</text>
<text x="104.7" y="179.5">A</text>
<text x="104.9" y="175.2">e</text>
<text x="115.8" y="179.5">0.80</text>
<text x="128.7" y="175.5">2.54 BSC</text>
<text x="132.2" y="179.5">0.85</text>
<text x="148.6" y="179.5">0.90</text>
<text x="56.3" y="183.6">Standoff</text>
<text x="103.9" y="183.6">A1</text>
<text x="115.8" y="183.6">0.00</text>
<text x="132.2" y="183.6">0.02</text>
<text x="148.6" y="183.6">0.05</text>
<text x="56.3" y="191.6">Overall Length</text>
<text x="56.3" y="187.6">Terminal Thickness</text>
<text x="103.9" y="187.6">A3</text>
<text x="104.7" y="191.6">D</text>
<text x="128.7" y="191.6">5.00 BSC</text>
<text x="128.8" y="187.6">0.20 REF</text>
<text x="56.3" y="195.6">Overall Width</text>
<text x="104.7" y="195.6">E</text>
<text x="128.7" y="195.6">3.20 BSC</text>
<text x="56.3" y="199.6">Terminal Width</text>
<text x="56.3" y="203.6">Terminal 1 Tab</text>
<text x="104.1" y="203.6">b1</text>
<text x="104.9" y="199.6">b</text>
<text x="115.8" y="199.6">1.15</text>
<text x="128.8" y="203.6">0.10 REF</text>
<text x="132.2" y="199.6">1.20</text>
<text x="148.6" y="199.6">1.25</text>
<text x="56.3" y="207.7">Terminal Length</text>
<text x="104.9" y="207.7">L</text>
<text x="115.8" y="207.7">0.80</text>
<text x="132.2" y="207.7">0.90</text>
<text x="148.6" y="207.7">1.00</text>
<text x="56.3" y="215.7">Terminal 1 Tab</text>
<text x="56.3" y="211.7">Terminal Pull Back</text>
<text x="104.1" y="211.7">L1</text>
<text x="104.1" y="215.7">L2</text>
<text x="128.8" y="211.7">0.10 REF</text>
<text x="128.8" y="215.7">0.20 REF</text>
<text x="56.3" y="219.7">Terminal 1 Chamfer</text>
<text x="103.6" y="219.7">CH</text>
<text x="128.8" y="219.7">0.25 REF</text>
<text x="56.3" y="223.7">Terminal Spacing</text>
<text x="104.7" y="223.7">K</text>
<text x="128.8" y="223.7">1.20 REF</text>
<text x="30.4" y="231.9">1. Pin 1 visual index feature may vary, but must be located within the hatched area.</text>
<text x="30.4" y="235.4">2. Package is saw singulated</text>
<text x="30.4" y="238.8">3. Dimensioning and tolerancing per ASME Y14.5M</text>
<text x="40.3" y="245.6">REF: Reference Dimension, usually without tolerance, for information purposes only.</text>
<text x="40.3" y="242.2">BSC: Basic Dimension. Theoretically exact value shown without tolerances.</text>
<text x="102.1" y="255.4">Microchip Technology Drawing C04-1008-H6A Rev C Sheet 2 of 2</text>
<text x="23.9" y="265.4">© 2025 Microchip Technology Inc.</text>
</g>
<text font-size="2.9" x="30.4" y="227.2">Notes:</text>
<text font-size=".6" x="40.8" y="5.6">R</text>
</svg>
